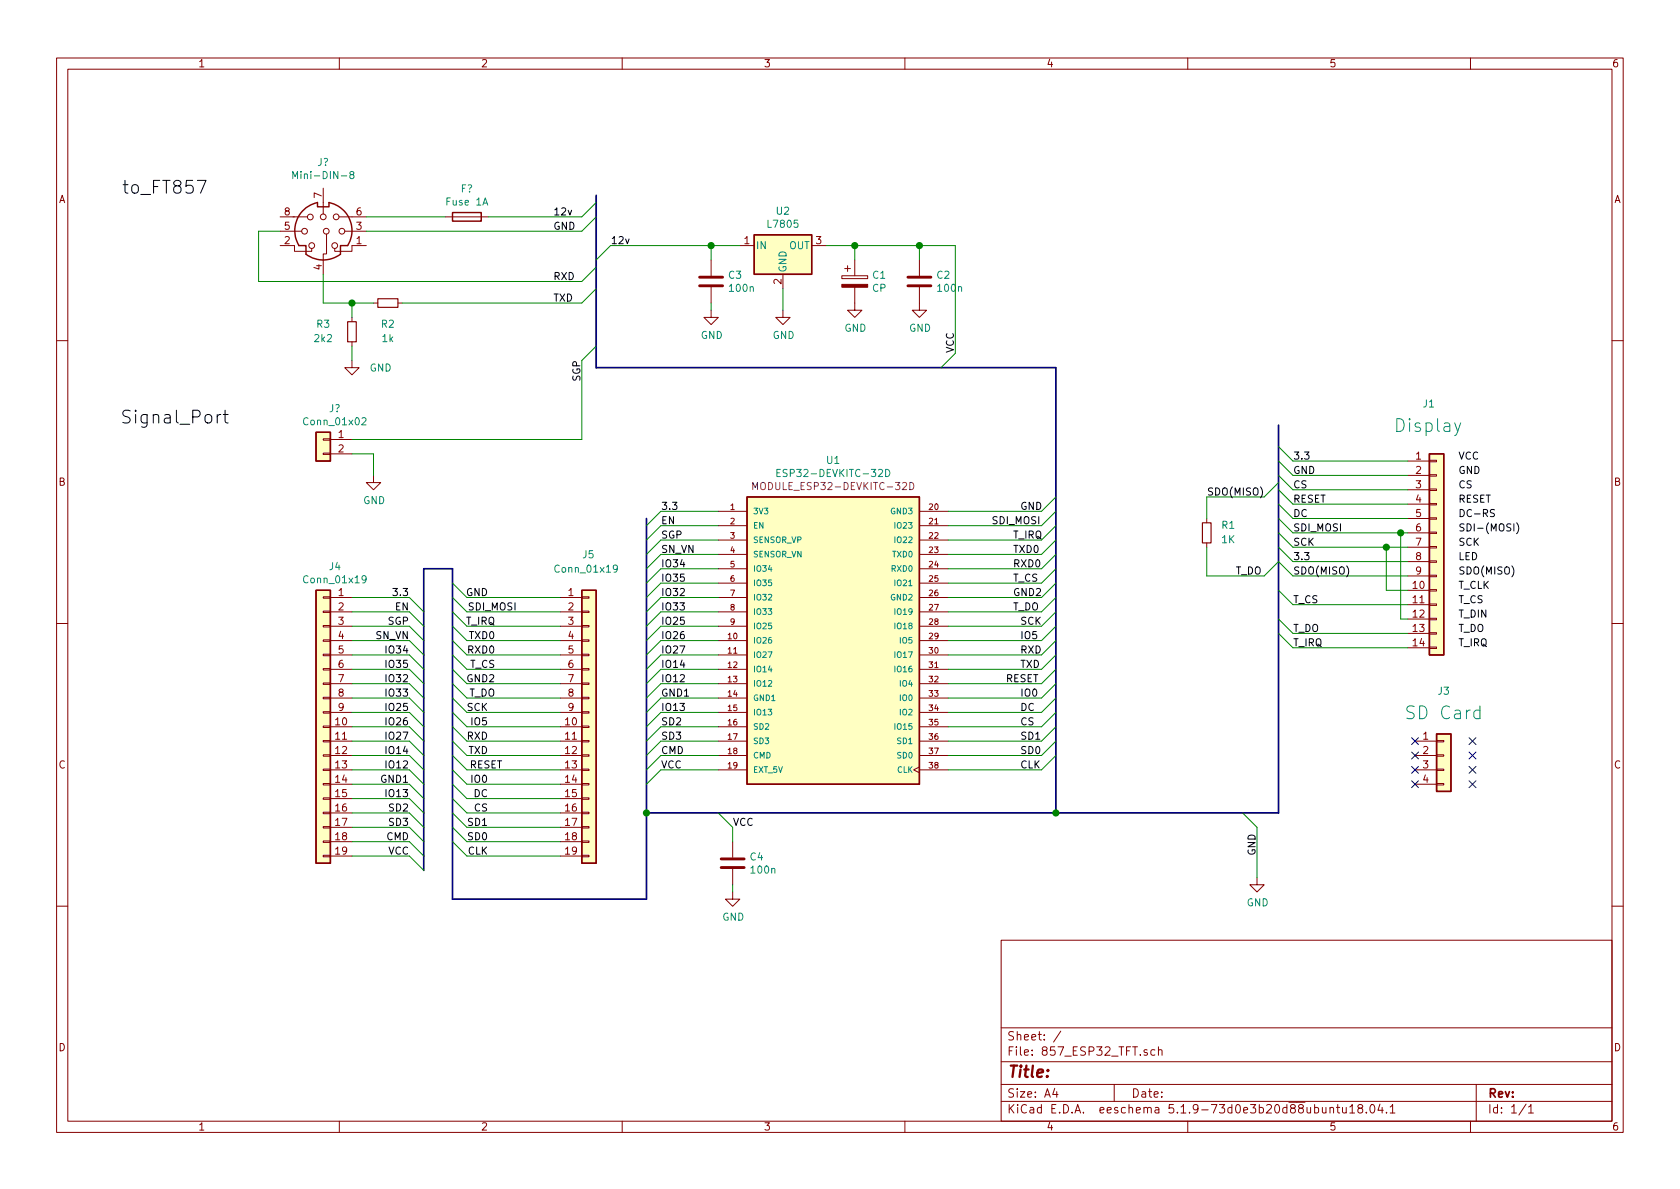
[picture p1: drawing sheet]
<svg xmlns="http://www.w3.org/2000/svg" width="297mm" height="210mm" viewBox="0 0 297 210" stroke-linecap="round" stroke-linejoin="round" font-family="sans-serif">
<g fill="none" stroke="#840000" stroke-width=".18">
<path d="M10 10.3h277v189.9h-277zM12 12.2h273v186.1h-273zM60 10.3v1.9M110 10.3v1.9M160 10.3v1.9M210 10.3v1.9M260 10.3v1.9M49.5 38.3h4.9M57.1 33.3v4.5M59.9 38.3h4.9M78.7 38.3h7.7M49.5 43.4h2.6v1h3v-.5"/>
<path d="M49.5 40.9h3.8M57.1 46v2.5M57.7 41.4v3.5h-.6v1.2M61 40.9h3.8M62.2 56.1v.8M64.8 43.4h-2.6v1h-3v-.5M66 53.6h.8M70.4 53.6h.7M125.7 54.9v1.2h1.3l-1.3 1.3-1.2-1.3h1.2M125.7 46v2.8M125.7 50.8v2.8M130.8 43.4h2.5"/>
<path d="M138.4 54.9v1.2h1.3l-1.3 1.3-1.2-1.3h1.2M138.4 48.5v2.5M143.5 43.4h2.5M148.8 48.8h4.6v.5h-4.6zM149.4 47.5h1M149.9 47v1M151.1 50.8v4.1h1.3l-1.3 1.2-1.2-1.2h1.2M151.1 46v2.8M162.6 50.8v4.1h1.2l-1.2 1.2-1.3-1.2h1.3M162.6 46v2.8M10 60.2h2M57.1 77.6h1.3v.2h-1.3z"/>
<path d="M58.4 77.7h3.8M62.2 63.7v1.3h1.3l-1.3 1.3-1.2-1.3h1.2M62.2 60.4v.8M285 60.2h2M57.1 80.1h1.3v.3h-1.3zM58.4 80.3h3.8M66 84.1v1.2h1.3l-1.3 1.3-1.2-1.3h1.2M127 90.4h5.1M127 93h5.1M127 95.5h5.1M127 98h5.1M162.6 90.4h5"/>
<path d="M162.6 93h5M162.6 95.5h5M162.6 98h5M213.4 91.7v.8M213.4 96v.8M248.9 81.5h3.8M248.9 84.1h3.8M248.9 86.6h3.8M248.9 89.1h3.8M248.9 91.7h3.8M248.9 94.2h3.8M248.9 96.8h3.8"/>
<path d="M248.9 99.3h3.8M252.7 99.2h1.3v.2h-1.3zM252.7 94.1h1.3v.3h-1.3zM252.7 91.6h1.3v.2h-1.3zM252.7 89h1.3v.3h-1.3zM252.7 86.5h1.3v.2h-1.3zM252.7 96.6h1.3v.3h-1.3zM252.7 83.9h1.3v.3h-1.3zM252.7 81.4h1.3v.3h-1.3zM10 110.3h2M57.1 118.2h1.3v.3h-1.3zM57.1 115.7h1.3v.2h-1.3z"/>
<path d="M57.1 113.2h1.3v.2h-1.3zM57.1 110.6h1.3v.3h-1.3zM57.1 108.1h1.3v.2h-1.3zM57.1 105.5h1.3v.3h-1.3zM58.4 105.7h3.8M58.4 108.2h3.8M58.4 110.7h3.8M58.4 113.3h3.8M58.4 115.8h3.8M58.4 118.4h3.8M99.1 105.7h3.8M99.1 108.2h3.8"/>
<path d="M99.1 110.7h3.8M99.1 113.3h3.8M99.1 115.8h3.8M99.1 118.4h3.8M102.9 118.2h1.2v.3h-1.2zM102.9 115.7h1.2v.2h-1.2zM102.9 113.2h1.2v.2h-1.2zM102.9 110.6h1.2v.3h-1.2zM102.9 108.1h1.2v.2h-1.2zM102.9 105.5h1.2v.3h-1.2zM127 105.7h5.1M127 108.2h5.1"/>
<path d="M127 110.7h5.1M127 113.3h5.1M127 115.8h5.1M127 118.4h5.1M127 100.6h5.1M127 103.1h5.1M162.6 105.7h5M162.6 108.2h5M162.6 110.7h5M162.6 113.3h5M162.6 115.8h5M162.6 118.4h5"/>
<path d="M162.6 100.6h5M162.6 103.1h5M248.9 104.4h3.8M248.9 106.9h3.8M248.9 109.5h3.8M248.9 112h3.8M248.9 114.5h3.8M248.9 101.8h3.8M252.7 101.7h1.3v.3h-1.3zM252.7 104.3h1.3v.2h-1.3zM252.7 106.8h1.3v.3h-1.3zM252.7 109.3h1.3v.3h-1.3z"/>
<path d="M252.7 111.9h1.3v.2h-1.3zM252.7 114.4h1.3v.3h-1.3zM285 110.3h2M57.1 133.5h1.3v.2h-1.3zM57.1 136h1.3v.3h-1.3zM57.1 138.6h1.3v.2h-1.3zM57.1 130.9h1.3v.3h-1.3zM57.1 125.9h1.3v.2h-1.3zM57.1 123.3h1.3v.3h-1.3zM57.1 120.8h1.3v.2h-1.3zM57.1 128.4h1.3v.2h-1.3zM58.4 131.1h3.8"/>
<path d="M58.4 133.6h3.8M58.4 136.1h3.8M58.4 138.7h3.8M58.4 128.5h3.8M58.4 120.9h3.8M58.4 123.4h3.8M58.4 126h3.8M99.1 131.1h3.8M99.1 133.6h3.8M99.1 136.1h3.8M99.1 138.7h3.8M99.1 128.5h3.8"/>
<path d="M99.1 120.9h3.8M99.1 123.4h3.8M99.1 126h3.8M102.9 133.5h1.2v.2h-1.2zM102.9 136h1.2v.3h-1.2zM102.9 138.6h1.2v.2h-1.2zM102.9 130.9h1.2v.3h-1.2zM102.9 125.9h1.2v.2h-1.2zM102.9 123.3h1.2v.3h-1.2zM102.9 120.8h1.2v.2h-1.2zM102.9 128.4h1.2v.2h-1.2zM127 131.1h5.1"/>
<path d="M127 133.6h5.1M127 136.1h5.1M127 128.5h5.1M127 120.9h5.1M127 123.4h5.1M127 126h5.1M162.6 135.6l-1.1 .5 1.1 .5M162.6 131.1h5M162.6 133.6h5M162.6 136.1h5M162.6 128.5h5M162.6 120.9h5"/>
<path d="M162.6 123.4h5M162.6 126h5M250.2 131.1h3.8M250.2 133.6h3.8M250.2 136.1h3.8M250.2 138.7h3.8M254 138.6h1.3v.2h-1.3zM254 136h1.3v.3h-1.3zM254 130.9h1.3v.3h-1.3zM254 133.5h1.3v.2h-1.3zM57.1 141.1h1.3v.2h-1.3zM57.1 143.6h1.3v.3h-1.3z"/>
<path d="M57.1 146.2h1.3v.2h-1.3zM57.1 148.7h1.3v.3h-1.3zM57.1 151.3h1.3v.2h-1.3zM58.4 141.2h3.8M58.4 143.8h3.8M58.4 146.3h3.8M58.4 148.8h3.8M58.4 151.4h3.8M99.1 141.2h3.8M99.1 143.8h3.8M99.1 146.3h3.8M99.1 148.8h3.8"/>
<path d="M99.1 151.4h3.8M102.9 141.1h1.2v.2h-1.2zM102.9 143.6h1.2v.3h-1.2zM102.9 146.2h1.2v.2h-1.2zM102.9 148.7h1.2v.3h-1.2zM102.9 151.3h1.2v.2h-1.2zM129.5 157.7v1.3h1.3l-1.3 1.3-1.2-1.3h1.2M129.5 148.8v2.8M129.5 153.7v2.8M222.2 155.2v1.3h1.3l-1.3 1.2-1.2-1.2h1.2M10 160.2h2M177 166.3h108v32h-108z"/>
<path d="M285 160.2h2M60 198.3v1.9M110 198.3v1.9M160 198.3v1.9M177 194.8h108M177 191.8h108M177 187.8h108M177 181.8h108M186.5 192.5l-.4 1h1M186.8 193v1M187.6 182.3l-1.3 2M197 191.8v3"/>
<path d="M204.2 185.7l-.4-.1-.3 .3 .1 .6h.6M204.8 185.7l.3-.1 .3 .1 .1 .9M204.8 185.1v1.5M210 198.3v1.9M235.2 196l.2-.2 .3 .1 .1 .9M235.2 195.8v1M236.3 195.8h.6M236.5 195.3v1.3l.4 .2M237.4 195.8v.8a.39 .39 0 0 0 .6 .1M238 195.8v1M238.7 195.8l.4-.5v1.5M238.7 196.8h.8"/>
<path d="M240.4 196l-.3-.3 .1-.2 .2-.2 .4 .1 .1 .2v.2l-.7 .2a.48 .48 0 0 0 0 .7l.2 .1 .5-.1a.48 .48 0 0 0-.1-.7h-.2M241.6 196.7v.1M242.4 195.4l.2-.1a.81 .81 0 0 1 .6 .6 .81 .81 0 0 1-.3 .8l-.2 .1a.8 .8 0 0 1-.6-.6 .8 .8 0 0 1 .3-.8zM244 195.2l-.4 1.1h1M244.4 195.8v1M245.1 196.7v.1M245.8 195.8l.4-.5v1.5M245.8 196.8h.8M260 198.3v1.9M261 191.8v6.5M269.8 195.2l-1.2 2M270.3 195.8l.4-.5v1.5"/>
<path d="M270.3 196.8h.8"/>
<circle cx="54.9" cy="38.4" r=".51"/>
<circle cx="57.2" cy="38.3" r=".51"/>
<circle cx="59.4" cy="38.3" r=".51"/>
<circle cx="53.8" cy="40.9" r=".51"/>
<circle cx="55.1" cy="43.4" r=".51"/>
<circle cx="57.7" cy="40.9" r=".51"/>
<circle cx="59.2" cy="43.4" r=".51"/>
<circle cx="60.5" cy="40.9" r=".51"/>
</g>
<g fill="#ffffc2" stroke="#ffffc2" stroke-width=".18">
<path d="M254 129.8h2.5v10.1h-2.5z"/>
<path d="M102.9 104.4h2.5v48.2h-2.5z"/>
<path d="M252.7 80.3h2.6v35.5h-2.6z"/>
<path d="M55.9 76.4h2.5v5.1h-2.5z"/>
<path d="M55.9 104.4h2.5v48.2h-2.5z"/>
<path d="M132.1 87.9h30.5v50.8h-30.5z"/>
<path d="M133.3 41.5h10.2v7h-10.2z"/>
</g>
<path d="M58.2 35.8a5 5 0 0 1 3.3 7.6h-1.3v1.6a5 5 0 0 1-6.1 0v-1.6h-1.3M58.2 35.8v.8h-2.1v-.8a5.1 5.1 0 0 0-3.2 7.6M80 37.6h5.1v1.5h-5.1zM133.3 41.5h10.2v7h-10.2zM55.9 76.4h2.5v5.1h-2.5zM132.1 87.9h30.5v50.8h-30.5zM252.7 80.3h2.6v35.5h-2.6zM55.9 104.4h2.5v48.2h-2.5zM102.9 104.4h2.5v48.2h-2.5zM254 129.8h2.5v10.1h-2.5z" fill="none" stroke="#840000" stroke-width=".25"/>
<path d="M51.8 31.6v-1.3l.4 .9 .4-.9v1.3M62.1 30.9l-.3-.3 .3-.3h.2l.3 .3-.1 .2-.5 .1-.2 .2v.3l.3 .2 .4-.1 .1-.1v-.3l-.3-.2M64 74l.5-.1 .2 .3v.2l-.8 .7h.8M137.4 83.6h.4M138 83h-.6v1.3h.6M156.6 83a.64 .64 0 0 1 .7 .6 .64 .64 0 0 1-.7 .7zM64.7 102.4l-.2 .2h-.3l-.2-.2 .1-.5 .1-.1h.3l.2 .3a.97 .97 0 0 1-.2 .9l-.4 .1M109.1 100.5l-.2 .2h-.2l-.3-.2 .1-.5 .2-.1h.2l.2 .3a.97 .97 0 0 1-.2 .9l-.3 .1" fill="none" stroke="#008484" stroke-width=".18"/>
<path d="M123.7 50.5h4.1M123.7 49h4.1M160.5 50.5h4.1M160.5 49h4.1M127.5 153.4h4.1M127.5 151.9h4.1" fill="none" stroke="#840000" stroke-width=".51"/>
<path d="M61.5 56.9h1.5v3.5h-1.5zM66.8 52.8h3.6v1.6h-3.6zM212.6 92.5h1.5v3.5h-1.5z" fill="none" stroke="#840000" stroke-width=".2"/>
<path d="M148.8 50.3h4.6v.5h-4.6z" fill="#840000" stroke="#840000" stroke-width=".18"/>
<path d="M133.1 86.6v-1.3l.4 .9 .4-.9v1.3M160.9 85.3a.64 .64 0 0 1 .7 .6 .64 .64 0 0 1-.7 .7z" fill="none" stroke="#840084" stroke-width=".18"/>
<path d="M105.4 34.5v30.5h81.3v78.8M226.1 75.2v68.6h-111.8M114.3 91.7v67.3h-34.3v-58.4h-5.1v53.3" fill="none" stroke="#000084" stroke-width=".3"/>
<g fill="none" stroke="#008400" stroke-width=".18">
<path d="M64.8 38.3h13.9M105.4 38.3l-2.5 2.6h-38.1M105.4 35.8l-2.5 2.5h-16.5M49.5 40.9h-3.8v8.9h57.2l2.5-2.6M57.1 48.5v5.1h8.9M62.2 53.6v2.5M105.4 51l-2.5 2.6h-31.8M125.7 43.4v2.6M125.7 53.6v1.3M130.8 43.4h-22.9l-2.5 2.6M138.4 51v3.9M146 43.4h22.9v19.1l-2.5 2.5"/>
<path d="M151.1 43.4v2.6M162.6 43.4v2.6M62.2 61.2v2.5M105.4 61.2l-2.5 2.5v14h-40.7M226.1 79l2.5 2.5h20.3M62.2 80.3h3.8v3.8M127 90.4h-10.2l-2.5 2.6M127 98h-10.2l-2.5 2.6M127 93h-10.2l-2.5 2.5M127 95.5h-10.2l-2.5 2.5M186.7 87.9l-2.6 2.5h-16.5M186.7 98l-2.6 2.6h-16.5"/>
<path d="M186.7 95.5l-2.6 2.5h-16.5M186.7 90.4l-2.6 2.6h-16.5M186.7 93l-2.6 2.5h-16.5M213.4 96.8v5h10.1l2.6-2.5 2.5 2.5h20.3M226.1 96.8l2.5 2.5h20.3M226.1 94.2l2.5 2.6h20.3M226.1 91.7l2.5 2.5h20.3M226.1 81.5l2.5 2.6h20.3M226.1 84.1l2.5 2.5h20.3M226.1 86.6l2.5 2.5h20.3M226.1 89.1l2.5 2.6h20.3M226.1 85.3l-2.6 2.6h-10.1v3.8"/>
<path d="M245.1 96.8v7.6h3.8M247.6 94.2v15.3h1.3M62.2 108.2h10.2l2.5 2.5M62.2 105.7h10.2l2.5 2.5M62.2 110.7h10.2l2.5 2.6M62.2 113.3h10.2l2.5 2.5M62.2 115.8h10.2l2.5 2.6M62.2 118.4h10.2l2.5 2.5M80 105.7l2.5 2.5h16.6M80 103.1l2.5 2.6h16.6M80 108.2l2.5 2.5h16.6M80 110.7l2.5 2.6h16.6"/>
<path d="M80 113.3l2.5 2.5h16.6M80 115.8l2.5 2.6h16.6M80 118.4l2.5 2.5h16.6M127 108.2h-10.2l-2.5 2.5M127 105.7h-10.2l-2.5 2.5M127 110.7h-10.2l-2.5 2.6M127 113.3h-10.2l-2.5 2.5M127 115.8h-10.2l-2.5 2.6M127 118.4h-10.2l-2.5 2.5M127 100.6h-10.2l-2.5 2.5M127 103.1h-10.2l-2.5 2.6M186.7 105.7l-2.6 2.5h-16.5"/>
<path d="M186.7 103.1l-2.6 2.6h-16.5M186.7 108.2l-2.6 2.5h-16.5M186.7 110.7l-2.6 2.6h-16.5M186.7 113.3l-2.6 2.5h-16.5M186.7 115.8l-2.6 2.6h-16.5M186.7 118.4l-2.6 2.5h-16.5M186.7 100.6l-2.6 2.5h-16.5M226.1 104.4l2.5 2.5h20.3M226.1 112l2.5 2.5h20.3M226.1 109.5l2.5 2.5h20.3M62.2 136.1h10.2l2.5 2.6M62.2 120.9h10.2l2.5 2.5"/>
<path d="M62.2 123.4h10.2l2.5 2.6M62.2 126h10.2l2.5 2.5M62.2 128.5h10.2l2.5 2.6M62.2 131.1h10.2l2.5 2.5M62.2 133.6h10.2l2.5 2.5M62.2 138.7h10.2l2.5 2.5M80 133.6l2.5 2.5h16.6M80 120.9l2.5 2.5h16.6M80 123.4l2.5 2.6h16.6M80 126l2.5 2.5h16.6M80 128.5l2.5 2.6h16.6M80 131.1l2.5 2.5h16.6"/>
<path d="M80 138.7l2.5 2.5h16.6M80 136.1l2.5 2.6h16.6M127 136.1h-10.2l-2.5 2.6M127 120.9h-10.2l-2.5 2.5M127 123.4h-10.2l-2.5 2.6M127 126h-10.2l-2.5 2.5M127 128.5h-10.2l-2.5 2.6M127 131.1h-10.2l-2.5 2.5M127 133.6h-10.2l-2.5 2.5M186.7 133.6l-2.6 2.5h-16.5M186.7 120.9l-2.6 2.5h-16.5M186.7 123.4l-2.6 2.6h-16.5"/>
<path d="M186.7 126l-2.6 2.5h-16.5M186.7 128.5l-2.6 2.6h-16.5M186.7 131.1l-2.6 2.5h-16.5M62.2 148.8h10.2l2.5 2.6M62.2 151.4h10.2l2.5 2.5M62.2 141.2h10.2l2.5 2.6M62.2 143.8h10.2l2.5 2.5M62.2 146.3h10.2l2.5 2.5M80 146.3l2.5 2.5h16.6M80 148.8l2.5 2.6h16.6M80 141.2l2.5 2.6h16.6M80 143.8l2.5 2.5h16.6"/>
<path d="M127 143.8l2.5 2.5v2.5M129.5 156.5v1.2M219.7 143.8l2.5 2.5v8.9"/>
</g>
<path d="M21.8 32.7h.8M23 72.7l-.9-.2a.56 .56 0 0 0-.4 .6 .56 .56 0 0 0 .4 .5 .83 .83 0 0 1 .9 .6 .6 .6 0 0 1-.4 .6l-.9-.1M264.2 90.2l-.5-.1-.1 .1v.4l.5 .2 .1 .3-.2 .3-.5-.1M267.7 92.6v1.3M268.1 92.5a1.4 1.4 0 0 1 0 1.9" fill="none" stroke="#000" stroke-width=".18"/>
<g fill="#008400" stroke="#008400" stroke-width=".25">
<circle cx="247.7" cy="94.2" r=".51"/>
<circle cx="114.3" cy="143.8" r=".51"/>
<circle cx="186.7" cy="143.8" r=".51"/>
<circle cx="245.1" cy="96.8" r=".51"/>
<circle cx="162.6" cy="43.4" r=".51"/>
<circle cx="151.1" cy="43.4" r=".51"/>
<circle cx="125.7" cy="43.4" r=".51"/>
<circle cx="62.2" cy="53.6" r=".51"/>
</g>
<g fill="none" stroke="#000084" stroke-width=".18">
<path d="M249.6 138.1l1.2 1.2M249.6 135.5l1.2 1.2M249.6 133l1.2 1.2M249.6 130.4l1.2 1.3M250.8 138.1l-1.2 1.2M250.8 135.5l-1.2 1.2M250.8 133l-1.2 1.2M250.8 130.4l-1.2 1.3M259.7 133l1.3 1.2M259.7 130.4l1.3 1.3M259.7 138.1l1.3 1.2M259.7 135.5l1.3 1.2"/>
<path d="M261 133l-1.3 1.2M261 130.4l-1.3 1.3M261 138.1l-1.3 1.2M261 135.5l-1.3 1.2"/>
</g>
<g font-size="3.1">
<text x="23" y="34.3">to_FT857</text>
<text x="23.1" y="74.9">Signal_Port</text>
</g>
<g font-size="3.1" fill="#008484">
<text x="246.9" y="76.4">Display</text>
<text x="249.1" y="127.2">SD Card</text>
</g>
<text font-size="2.8" fill="#840000" x="178" y="190.5">Title:</text>
<g font-size="2.1" fill="#840000">
<text x="178" y="184">Sheet: /</text>
<text x="178" y="186.7">File: 857_ESP32_TFT.sch</text>
<text x="178" y="196.9">KiCad E.D.A. eeschema 5.1.9-73d0e3b20d88ubuntu18.04.1</text>
<text x="178" y="194.1">Size: A4</text>
<text x="200" y="194.1">Date:</text>
<text x="263" y="194.1">Rev:</text>
<text x="263" y="196.9">Id: 1/1</text>
</g>
<g font-size="1.8" fill="#840000">
<text x="35" y="11.9">1</text>
<text x="85" y="11.9">2</text>
<text x="135" y="11.9">3</text>
<text x="185" y="11.9">4</text>
<text x="235" y="11.9">5</text>
<text x="285" y="11.9">6</text>
<text x="10.4" y="35.9">A</text>
<text x="56.9" y="35" transform="rotate(-90 56.9 35)">7</text>
<text x="285.4" y="35.9">A</text>
<text x="50.3" y="40.6">5</text>
<text x="50.3" y="38.1">8</text>
<text x="63" y="40.6">3</text>
<text x="63" y="38.1">6</text>
<text x="50.3" y="43.2">2</text>
<text x="56.9" y="47.7" transform="rotate(-90 56.9 47.7)">4</text>
<text x="63" y="43.2">1</text>
<text x="131.6" y="43.2">1</text>
<text x="144.3" y="43.2">3</text>
<text x="138.2" y="50.3" transform="rotate(-90 138.2 50.3)">2</text>
<text x="59.8" y="77.5">1</text>
<text x="59.8" y="80">2</text>
<text x="250.3" y="81.3">1</text>
<text x="250.3" y="83.8">2</text>
<text x="10.4" y="85.9">B</text>
<text x="250.3" y="86.4">3</text>
<text x="250.3" y="88.9">4</text>
<text x="285.4" y="85.9">B</text>
<text x="250.3" y="91.4">5</text>
<text x="250.3" y="94">6</text>
<text x="250.3" y="96.5">7</text>
<text x="250.3" y="99.1">8</text>
<text x="250.3" y="101.6">9</text>
<text x="59.8" y="105.4">1</text>
<text x="59.8" y="107.9">2</text>
<text x="100.5" y="105.4">1</text>
<text x="100.5" y="107.9">2</text>
<text x="249.9" y="104.1">10</text>
<text x="249.9" y="106.7">11</text>
<text x="59.8" y="110.5">3</text>
<text x="59.8" y="113">4</text>
<text x="100.5" y="110.5">3</text>
<text x="100.5" y="113">4</text>
<text x="249.9" y="109.2">12</text>
<text x="249.9" y="111.8">13</text>
<text x="59.8" y="115.6">5</text>
<text x="59.8" y="118.1">6</text>
<text x="100.5" y="115.6">5</text>
<text x="100.5" y="118.1">6</text>
<text x="249.9" y="114.3">14</text>
<text x="59.8" y="120.6">7</text>
<text x="59.8" y="123.2">8</text>
<text x="59.8" y="125.7">9</text>
<text x="100.5" y="120.6">7</text>
<text x="100.5" y="123.2">8</text>
<text x="100.5" y="125.7">9</text>
<text x="59.4" y="128.3">10</text>
<text x="59.4" y="130.8">11</text>
<text x="100" y="128.3">10</text>
<text x="100" y="130.8">11</text>
<text x="251.6" y="130.8">1</text>
<text x="10.4" y="135.9">C</text>
<text x="59.4" y="133.3">12</text>
<text x="59.4" y="135.9">13</text>
<text x="100" y="133.3">12</text>
<text x="100" y="135.9">13</text>
<text x="251.6" y="133.3">2</text>
<text x="251.6" y="135.9">3</text>
<text x="285.4" y="135.9">C</text>
<text x="59.4" y="138.4">14</text>
<text x="59.4" y="141">15</text>
<text x="59.4" y="143.5">16</text>
<text x="100" y="138.4">14</text>
<text x="100" y="141">15</text>
<text x="100" y="143.5">16</text>
<text x="251.6" y="138.4">4</text>
<text x="59.4" y="146">17</text>
<text x="59.4" y="148.6">18</text>
<text x="100" y="146">17</text>
<text x="100" y="148.6">18</text>
<text x="59.4" y="151.1">19</text>
<text x="100" y="151.1">19</text>
<text x="10.4" y="185.9">D</text>
<text x="285.4" y="185.9">D</text>
<text x="35" y="199.9">1</text>
<text x="85" y="199.9">2</text>
<text x="135" y="199.9">3</text>
<text x="185" y="199.9">4</text>
<text x="235" y="199.9">5</text>
<text x="285" y="199.9">6</text>
</g>
<g font-size="1.8" fill="#008484">
<text x="56.1" y="29.4">J?</text>
<text x="52.8" y="31.7">Mini-DIN-8</text>
<text x="81.5" y="34">F?</text>
<text x="79.1" y="36.3">Fuse 1A</text>
<text x="135.9" y="40.3">L7805</text>
<text x="137.3" y="38">U2</text>
<text x="133.6" y="44.1">IN</text>
<text x="139.5" y="44.1">OUT</text>
<text x="128.9" y="49.3">C3</text>
<text x="129.1" y="51.6">100n</text>
<text x="139.1" y="48.3" transform="rotate(-90 139.1 48.3)">GND</text>
<text x="154.3" y="51.6">CP</text>
<text x="154.3" y="49.3">C1</text>
<text x="165.7" y="49.3">C2</text>
<text x="165.9" y="51.6">100n</text>
<text x="56" y="58">R3</text>
<text x="67.5" y="58">R2</text>
<text x="123.9" y="59.9">GND</text>
<text x="136.6" y="59.9">GND</text>
<text x="149.3" y="58.7">GND</text>
<text x="160.7" y="58.7">GND</text>
<text x="55.7" y="60.5">2k2</text>
<text x="65.4" y="65.7">GND</text>
<text x="67.6" y="60.5">1k</text>
<text x="54" y="75.2">Conn_01x02</text>
<text x="58.2" y="72.9">J?</text>
<text x="251.7" y="72.1">J1</text>
<text x="146.2" y="82">U1</text>
<text x="64.2" y="89.1">GND</text>
<text x="138.5" y="84.3">ESP32-DEVKITC-32D</text>
<text x="216.1" y="93.5">R1</text>
<text x="58.3" y="100.8">J4</text>
<text x="98.4" y="101.3">Conn_01x19</text>
<text x="103.1" y="98.7">J5</text>
<text x="216.1" y="96.1">1K</text>
<text x="54" y="103.1">Conn_01x19</text>
<text x="254.3" y="122.9">J3</text>
<text x="132.7" y="152.2">C4</text>
<text x="132.9" y="154.5">100n</text>
<text x="220.4" y="160.3">GND</text>
<text x="127.7" y="162.8">GND</text>
</g>
<g font-size="1.8">
<text x="97.8" y="40.6">GND</text>
<text x="97.8" y="38.1">12v</text>
<text x="107.9" y="43.2">12v</text>
<text x="97.8" y="53.3">TXD</text>
<text x="97.8" y="49.5">RXD</text>
<text x="168.7" y="62.5" transform="rotate(-90 168.7 62.5)">VCC</text>
<text x="102.6" y="67.6" transform="rotate(-90 102.6 67.6)">SGP</text>
<text x="228.6" y="83.8">GND</text>
<text x="228.6" y="81.3">3.3</text>
<text x="257.8" y="81.3">VCC</text>
<text x="257.8" y="83.8">GND</text>
<text x="213.4" y="87.6">SDO(MISO)</text>
<text x="228.6" y="86.4">CS</text>
<text x="228.6" y="88.9">RESET</text>
<text x="257.8" y="86.4">CS</text>
<text x="257.8" y="88.9">RESET</text>
<text x="116.8" y="95.2">SGP</text>
<text x="116.8" y="90.2">3.3</text>
<text x="116.8" y="92.7">EN</text>
<text x="175.3" y="92.7">SDI_MOSI</text>
<text x="179.1" y="95.2">T_IRQ</text>
<text x="180.3" y="90.2">GND</text>
<text x="228.6" y="94">SDI_MOSI</text>
<text x="228.6" y="91.4">DC</text>
<text x="257.8" y="91.4">DC-RS</text>
<text x="257.8" y="94">SDI-(MOSI)</text>
<text x="116.8" y="97.8">SN_VN</text>
<text x="116.8" y="100.3">IO34</text>
<text x="179.1" y="97.8">TXD0</text>
<text x="179.1" y="100.3">RXD0</text>
<text x="218.4" y="101.6">T_DO</text>
<text x="228.6" y="99.1">3.3</text>
<text x="228.6" y="96.5">SCK</text>
<text x="228.6" y="101.6">SDO(MISO)</text>
<text x="257.8" y="96.5">SCK</text>
<text x="257.8" y="99.1">LED</text>
<text x="257.8" y="101.6">SDO(MISO)</text>
<text x="69.9" y="107.9">EN</text>
<text x="69.9" y="105.4">3.3</text>
<text x="82.4" y="105.4">GND</text>
<text x="83" y="107.9">SDI_MOSI</text>
<text x="116.8" y="102.9">IO35</text>
<text x="116.8" y="105.4">IO32</text>
<text x="116.8" y="107.9">IO33</text>
<text x="179.1" y="102.9">T_CS</text>
<text x="179.1" y="107.9">T_DO</text>
<text x="179.1" y="105.4">GND2</text>
<text x="228.6" y="106.7">T_CS</text>
<text x="257.8" y="104.1">T_CLK</text>
<text x="257.8" y="106.7">T_CS</text>
<text x="66.5" y="113">SN_VN</text>
<text x="68.7" y="110.5">SGP</text>
<text x="82.4" y="110.5">T_IRQ</text>
<text x="83.1" y="113">TXD0</text>
<text x="116.8" y="110.5">IO25</text>
<text x="116.8" y="113">IO26</text>
<text x="180.3" y="110.5">SCK</text>
<text x="180.3" y="113">IO5</text>
<text x="228.6" y="111.8">T_DO</text>
<text x="257.8" y="109.2">T_DIN</text>
<text x="257.8" y="111.8">T_DO</text>
<text x="68.6" y="115.6">IO34</text>
<text x="68.6" y="118.1">IO35</text>
<text x="82.9" y="115.6">RXD0</text>
<text x="83.1" y="118.1">T_CS</text>
<text x="116.8" y="115.6">IO27</text>
<text x="116.8" y="118.1">IO14</text>
<text x="180.3" y="115.6">RXD</text>
<text x="180.3" y="118.1">TXD</text>
<text x="228.6" y="114.3">T_IRQ</text>
<text x="257.8" y="114.3">T_IRQ</text>
<text x="68.6" y="120.6">IO32</text>
<text x="68.6" y="123.2">IO33</text>
<text x="68.6" y="125.7">IO25</text>
<text x="82.6" y="125.7">SCK</text>
<text x="82.7" y="120.6">GND2</text>
<text x="82.9" y="123.2">T_DO</text>
<text x="116.8" y="123.2">GND1</text>
<text x="116.8" y="120.6">IO12</text>
<text x="116.8" y="125.7">IO13</text>
<text x="177.8" y="120.6">RESET</text>
<text x="180.3" y="125.7">DC</text>
<text x="180.3" y="123.2">IO0</text>
<text x="68.6" y="130.8">IO27</text>
<text x="68.6" y="128.3">IO26</text>
<text x="82.6" y="130.8">RXD</text>
<text x="83.5" y="128.3">IO5</text>
<text x="116.8" y="128.3">SD2</text>
<text x="116.8" y="130.8">SD3</text>
<text x="180.3" y="128.3">CS</text>
<text x="180.3" y="130.8">SD1</text>
<text x="68.6" y="135.9">IO12</text>
<text x="68.6" y="133.3">IO14</text>
<text x="82.8" y="133.3">TXD</text>
<text x="83" y="135.9">RESET</text>
<text x="116.8" y="135.9">VCC</text>
<text x="116.8" y="133.3">CMD</text>
<text x="180.3" y="133.3">SD0</text>
<text x="180.3" y="135.9">CLK</text>
<text x="67.5" y="138.4">GND1</text>
<text x="68.6" y="141">IO13</text>
<text x="69" y="143.5">SD2</text>
<text x="83.5" y="138.4">IO0</text>
<text x="83.8" y="141">DC</text>
<text x="83.9" y="143.5">CS</text>
<text x="68.4" y="148.6">CMD</text>
<text x="69" y="146">SD3</text>
<text x="82.9" y="148.6">SD0</text>
<text x="82.9" y="146">SD1</text>
<text x="129.5" y="146">VCC</text>
<text x="68.7" y="151.1">VCC</text>
<text x="82.7" y="151.1">CLK</text>
<text x="222" y="151.4" transform="rotate(-90 222 151.4)">GND</text>
</g>
<text font-size="1.8" fill="#840084" x="134.2" y="86.7">MODULE_ESP32-DEVKITC-32D</text>
<g font-size="1.4" fill="#840000">
<text x="129.2" y="90.2">1</text>
<text x="129.2" y="92.7">2</text>
<text x="129.2" y="95.2">3</text>
<text x="164.3" y="95.2">22</text>
<text x="164.3" y="92.7">21</text>
<text x="164.3" y="90.2">20</text>
<text x="129.2" y="97.8">4</text>
<text x="129.2" y="100.3">5</text>
<text x="164.3" y="100.3">24</text>
<text x="164.3" y="97.8">23</text>
<text x="129.2" y="102.9">6</text>
<text x="129.2" y="105.4">7</text>
<text x="129.2" y="107.9">8</text>
<text x="164.3" y="107.9">27</text>
<text x="164.3" y="105.4">26</text>
<text x="164.3" y="102.9">25</text>
<text x="128.8" y="113">10</text>
<text x="129.2" y="110.5">9</text>
<text x="164.3" y="113">29</text>
<text x="164.3" y="110.5">28</text>
<text x="128.8" y="115.6">11</text>
<text x="128.8" y="118.1">12</text>
<text x="164.3" y="118.1">31</text>
<text x="164.3" y="115.6">30</text>
<text x="128.8" y="120.6">13</text>
<text x="128.8" y="123.2">14</text>
<text x="128.8" y="125.7">15</text>
<text x="164.3" y="125.7">34</text>
<text x="164.3" y="123.2">33</text>
<text x="164.3" y="120.6">32</text>
<text x="128.8" y="128.3">16</text>
<text x="128.8" y="130.8">17</text>
<text x="164.3" y="130.8">36</text>
<text x="164.3" y="128.3">35</text>
<text x="128.8" y="133.3">18</text>
<text x="128.8" y="135.9">19</text>
<text x="164.3" y="135.9">38</text>
<text x="164.3" y="133.3">37</text>
</g>
<g font-size="1.4" fill="#008484">
<text x="133.1" y="90.9">3V3</text>
<text x="133.1" y="93.5">EN</text>
<text x="157.6" y="90.9">GND3</text>
<text x="158.5" y="93.5">IO23</text>
<text x="133.1" y="96">SENSOR_VP</text>
<text x="133.1" y="98.5">SENSOR_VN</text>
<text x="133.1" y="101.1">IO34</text>
<text x="157.8" y="101.1">RXD0</text>
<text x="157.9" y="98.5">TXD0</text>
<text x="158.5" y="96">IO22</text>
<text x="133.1" y="103.6">IO35</text>
<text x="133.1" y="106.2">IO32</text>
<text x="157.6" y="106.2">GND2</text>
<text x="158.5" y="103.6">IO21</text>
<text x="133.1" y="108.7">IO33</text>
<text x="133.1" y="111.2">IO25</text>
<text x="133.1" y="113.8">IO26</text>
<text x="158.5" y="111.2">IO18</text>
<text x="158.5" y="108.7">IO19</text>
<text x="159.3" y="113.8">IO5</text>
<text x="133.1" y="116.3">IO27</text>
<text x="133.1" y="118.9">IO14</text>
<text x="158.5" y="118.9">IO16</text>
<text x="158.5" y="116.3">IO17</text>
<text x="133.1" y="121.4">IO12</text>
<text x="133.1" y="123.9">GND1</text>
<text x="159.3" y="123.9">IO0</text>
<text x="159.3" y="121.4">IO4</text>
<text x="133.1" y="126.5">IO13</text>
<text x="133.1" y="129">SD2</text>
<text x="133.1" y="131.6">SD3</text>
<text x="158.5" y="129">IO15</text>
<text x="158.8" y="131.6">SD1</text>
<text x="159.3" y="126.5">IO2</text>
<text x="133.1" y="134.1">CMD</text>
<text x="133.1" y="136.6">EXT_5V</text>
<text x="158.6" y="136.6">CLK</text>
<text x="158.8" y="134.1">SD0</text>
</g>
</svg>
